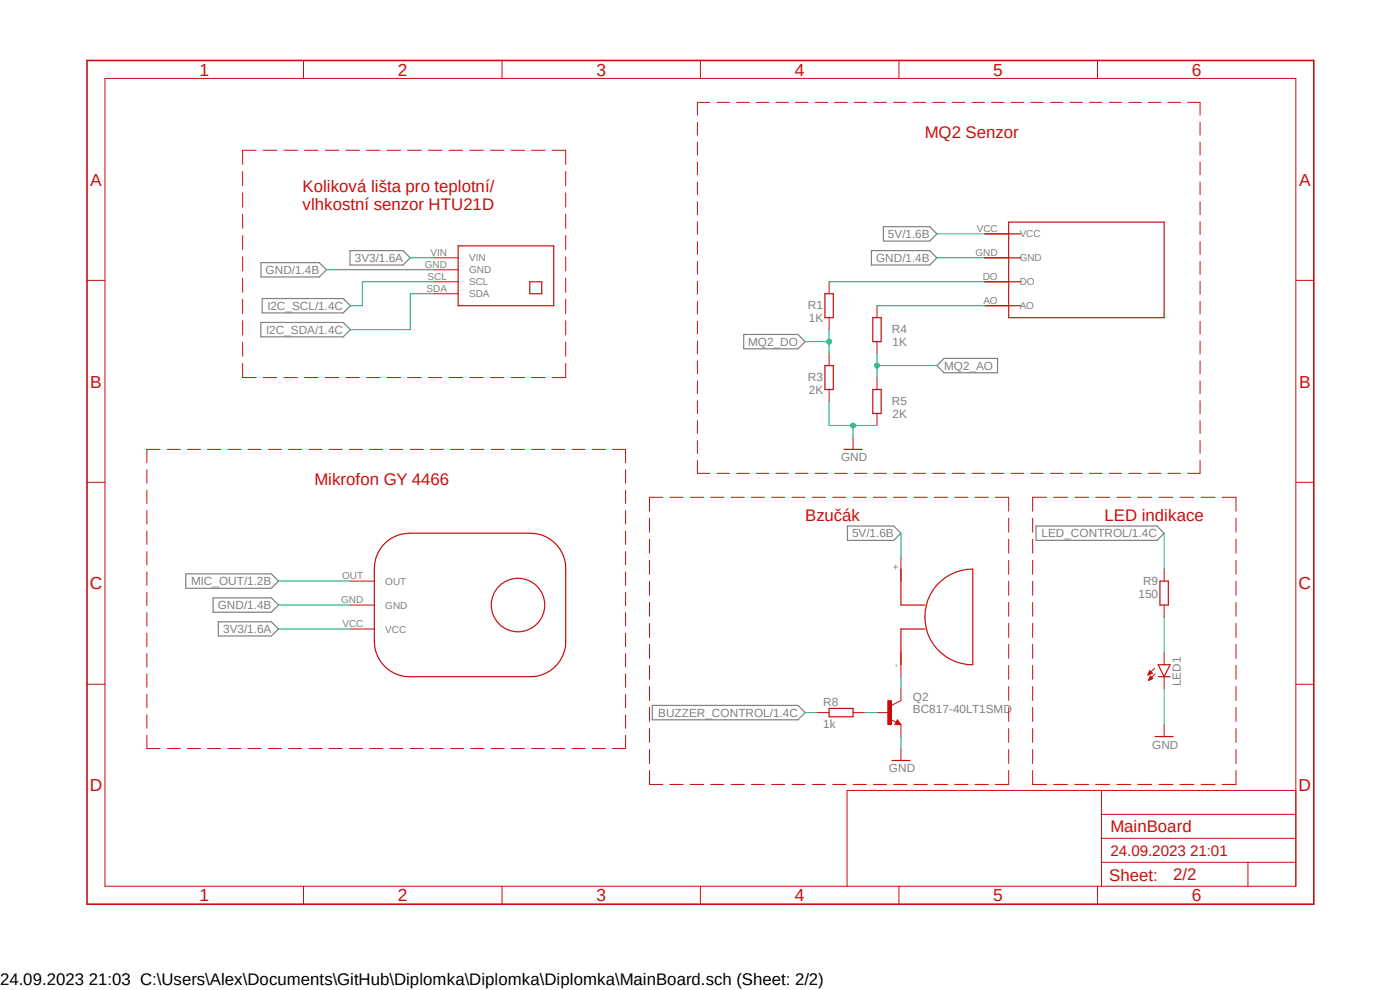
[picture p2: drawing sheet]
<svg xmlns="http://www.w3.org/2000/svg" width="297mm" height="210mm" viewBox="0 0 297 210" stroke-linecap="round" stroke-linejoin="round" font-family="sans-serif">
<path d="M17.9 12.5l261.2 179.9M279.1 12.5l-261.2 179.9" fill="none" stroke="#fff" stroke-width=".21"/>
<g fill="none" stroke="#808080" stroke-width=".25">
<path d="M55.4 55.7h12.3l1.6 1.5-1.6 1.6h-12.3zM74.3 53.2h11.2l1.5 1.5-1.5 1.5h-11.2zM184.9 53.2h12.3l1.6 1.5-1.6 1.5h-12.3zM187.4 48.1h9.8l1.6 1.5-1.6 1.5h-9.8zM55.3 68.4h17.5l1.5 1.5-1.5 1.6h-17.5zM55.6 63.3h17.2l1.5 1.6-1.5 1.5h-17.2zM157.8 71h11.5l1.5 1.5-1.5 1.5h-11.5zM198.8 77.6l1.5-1.6h11.3v3.1h-11.3zM179.8 111.6h9.8l1.5 1.5-1.5 1.5h-9.8zM219.8 111.6h25.6l1.6 1.5-1.6 1.5h-25.6zM39.4 121.8h18.2l1.5 1.5-1.5 1.5h-18.2zM45.2 126.8h12.4l1.5 1.6-1.5 1.5h-12.4z"/>
<path d="M46.3 131.9h11.3l1.5 1.5-1.5 1.5h-11.3zM138.4 149.6h30.9l1.5 1.6-1.5 1.5h-30.9z"/>
</g>
<g fill="none" stroke="#c90d0c" stroke-width=".21">
<path d="M22.3 16.6h252.6v171.4h-252.6zM64.4 12.8v3.8M106.5 12.8v3.8M148.6 12.8v3.8M190.7 12.8v3.8M232.8 12.8v3.8M51.5 36.4v3M54.4 31.9h-2.9v3M55.8 31.9h2.9M60.2 31.9h2.9M64.6 31.9h2.9M69 31.9h2.9"/>
<path d="M73.4 31.9h2.8M77.8 31.9h2.8M82.1 31.9h2.9M86.5 31.9h2.9M90.9 31.9h2.9M95.2 31.9h2.9M99.7 31.9h2.8M104 31.9h2.9M108.4 31.9h2.9M112.8 31.9h2.9M117.1 31.9h2.9v3M120 36.4v3"/>
<path d="M148 26v2.7M148 30.1v2.8M148 34.4v2.7M148 38.6v2.7M150.6 21.7h-2.6v2.7M152.1 21.7h2.7M156.3 21.7h2.7M160.4 21.7h2.7M164.6 21.7h2.7M168.7 21.7h2.7M172.9 21.7h2.7M177.1 21.7h2.6"/>
<path d="M181.2 21.7h2.7M185.4 21.7h2.6M189.6 21.7h2.6M193.7 21.7h2.7M197.9 21.7h2.6M202 21.7h2.7M206.2 21.7h2.7M210.4 21.7h2.6M214.5 21.7h2.7M218.7 21.7h2.6M222.8 21.7h2.7M227 21.7h2.7"/>
<path d="M231.1 21.7h2.7M235.3 21.7h2.7M239.5 21.7h2.6M243.6 21.7h2.7M247.8 21.7h2.6M252 21.7h2.6v2.7M254.6 26v2.7M254.6 30.1v2.8M254.6 34.4v2.7M254.6 38.6v2.7M18.5 59.5h3.8M51.5 40.9v3"/>
<path d="M51.5 45.4v3M51.5 50v3M51.5 54.5v3M51.5 59v3M120 40.9v3M120 45.4v3M120 50v3M120 54.5v3M120 59v3M148 42.8v2.8M148 47v2.7M148 51.3v2.7"/>
<path d="M148 55.5v2.7M148 59.7v2.7M175.9 59.8v2.5M208.9 49.6h5.1M208.9 54.7h5.1M208.9 59.8h5.1M254.6 42.8v2.8M254.6 47v2.7M254.6 51.3v2.7M254.6 55.5v2.7M254.6 59.7v2.7M274.9 59.5h3.8"/>
<path d="M51.5 63.5v3M51.5 68v3.1M51.5 72.6v3M51.5 77.1v3h2.9M120 63.5v3M120 68v3.1M120 72.6v3M120 77.1v3h-2.9M148 63.9v2.7M148 68.2v2.7M148 72.3v2.8M148 76.6v2.7"/>
<path d="M175.9 67.4v2.5M175.9 75v2.6M186.1 64.9v2.5M186.1 72.5v2.5M208.9 64.9h5.1M254.6 63.9v2.7M254.6 68.2v2.7M254.6 72.3v2.8M254.6 76.6v2.7M31.2 99.7v2.8M34 95.3h-2.8v2.9M35.5 95.3h2.8"/>
<path d="M39.8 95.3h2.7M44 95.3h2.8M48.3 95.3h2.8M52.6 95.3h2.8M55.8 80.1h2.9M56.9 95.3h2.8M60.2 80.1h2.9M61.2 95.3h2.8M64.6 80.1h2.9M65.5 95.3h2.8M69 80.1h2.9M69.8 95.3h2.8"/>
<path d="M73.4 80.1h2.8M74.1 95.3h2.8M77.8 80.1h2.8M78.4 95.3h2.8M82.1 80.1h2.9M82.7 95.3h2.8M86.5 80.1h2.9M87 95.3h2.8M90.9 80.1h2.9M91.3 95.3h2.8M95.2 80.1h2.9M95.6 95.3h2.8"/>
<path d="M99.7 80.1h2.8M99.9 95.3h2.8M104 80.1h2.9M104.2 95.3h2.8M108.4 80.1h2.9M108.5 95.3h2.8M112.8 80.1h2.9M112.8 95.3h2.8M117.1 95.3h2.7M121.3 95.3h2.8M125.6 95.3h2.8M129.9 95.3h2.8v2.9"/>
<path d="M132.7 99.7v2.8M148 80.8v2.7M148 85v2.8M148 89.2v2.7M148 93.5v2.7M148 97.7v2.7h2.6M175.9 82.6v2.6M181 92.8v2.5M186.1 80.1v2.5M186.1 87.7v2.6M254.6 80.8v2.7M254.6 85v2.8"/>
<path d="M254.6 89.2v2.7M254.6 93.5v2.7M254.6 97.7v2.7h-2.6M18.5 102.3h3.8M31.2 104v2.8M31.2 108.3v2.9M31.2 112.6v2.9M31.2 117v2.8M132.7 104v2.8M132.7 108.3v2.9M132.7 112.6v2.9M132.7 117v2.8"/>
<path d="M137.8 109.9v3M137.8 114.4v2.9M137.8 118.9v2.9M140.6 105.5h-2.8v3M142.1 105.5h2.8M146.4 105.5h2.9M150.7 105.5h2.9M152.1 100.4h2.7M155.1 105.5h2.8M156.3 100.4h2.7M159.4 105.5h2.8M160.4 100.4h2.7"/>
<path d="M163.7 105.5h2.8M164.6 100.4h2.7M168 105.5h2.8M168.7 100.4h2.7M172.3 105.5h2.8M172.9 100.4h2.7M176.7 105.5h2.8M177.1 100.4h2.6M181 105.5h2.8M181.2 100.4h2.7M185.3 105.5h2.8M185.4 100.4h2.6"/>
<path d="M189.6 100.4h2.6M189.6 105.5h2.8M191.1 118.2v5.1M193.7 100.4h2.7M193.9 105.5h2.8M197.9 100.4h2.6M198.2 105.5h2.8M202 100.4h2.7M202.5 105.5h2.9M206.2 100.4h2.7M206.8 105.5h2.9M210.4 100.4h2.6"/>
<path d="M211.2 105.5h2.8v3M214 109.9v3M214 114.4v2.9M214 118.9v2.9M214.5 100.4h2.7M218.7 100.4h2.6M219.1 109.9v3M219.1 114.4v2.9M219.1 118.9v2.9M222 105.5h-2.9v3M222.8 100.4h2.7M223.5 105.5h3"/>
<path d="M227 100.4h2.7M228 105.5h3M231.1 100.4h2.7M232.5 105.5h2.9M235.3 100.4h2.7M236.9 105.5h3M239.5 100.4h2.6M241.4 105.5h2.9M243.6 100.4h2.7M245.9 105.5h2.9M247.8 100.4h2.6M250.3 105.5h3"/>
<path d="M254.8 105.5h3M259.2 105.5h3v3M262.2 109.9v3M262.2 114.4v2.9M262.2 118.9v2.9M274.9 102.3h3.8M31.2 121.3v2.9M31.2 125.6v2.9M31.2 130v2.8M31.2 134.3v2.9M31.2 138.6v2.9M74.3 128.4h5.1"/>
<path d="M74.3 123.3h5.1M74.3 133.4h5.1M132.7 121.3v2.9M132.7 125.6v2.9M132.7 130v2.8M132.7 134.3v2.9M132.7 138.6v2.9M137.8 123.3v3M137.8 127.8v2.9M137.8 132.2v3M137.8 136.7v3M191.1 138.5v5.1"/>
<path d="M214 123.3v3M214 127.8v2.9M214 132.2v3M214 136.7v3M219.1 123.3v3M219.1 127.8v2.9M219.1 132.2v3M219.1 136.7v3M262.2 123.3v3M262.2 127.8v2.9M262.2 132.2v3M262.2 136.7v3"/>
<path d="M18.5 145.2h3.8M31.2 143v2.8M31.2 147.3v2.9M31.2 151.6v2.9M31.2 156v2.8h2.8M35.5 158.8h2.8M39.8 158.8h2.7M44 158.8h2.8M48.3 158.8h2.8M52.6 158.8h2.8M56.9 158.8h2.8M61.2 158.8h2.8"/>
<path d="M65.5 158.8h2.8M69.8 158.8h2.8M74.1 158.8h2.8M78.4 158.8h2.8M82.7 158.8h2.8M87 158.8h2.8M91.3 158.8h2.8M95.6 158.8h2.8M99.9 158.8h2.8M104.2 158.8h2.8M108.5 158.8h2.8M112.8 158.8h2.8"/>
<path d="M117.1 158.8h2.7M121.3 158.8h2.8M125.6 158.8h2.8M132.7 143v2.8M132.7 147.3v2.9M132.7 151.6v2.9M132.7 156v2.8h-2.8M137.8 141.2v2.9M137.8 145.6v3M137.8 150.1v2.9M137.8 154.6v2.9M137.8 159v3"/>
<path d="M188.9 152.6l1.2 .6M190.4 152.7l.7 1h-1.2zM191.1 148.6l-2 1M214 141.2v2.9M214 145.6v3M214 150.1v2.9M214 154.6v2.9M214 159v3M219.1 141.2v2.9M219.1 145.6v3M219.1 150.1v2.9M219.1 154.6v2.9"/>
<path d="M219.1 159v3M262.2 141.2v2.9M262.2 145.6v3M262.2 150.1v2.9M262.2 154.6v2.9M262.2 159v3M274.9 145.2h3.8M137.8 163.4v3h2.8M142.1 166.4h2.8M146.4 166.4h2.9M150.7 166.4h2.9M155.1 166.4h2.8"/>
<path d="M159.4 166.4h2.8M163.7 166.4h2.8M168 166.4h2.8M172.3 166.4h2.8M176.7 166.4h2.8M181 166.4h2.8M185.3 166.4h2.8M189.6 166.4h2.8M193.9 166.4h2.8M198.2 166.4h2.8M202.5 166.4h2.9M206.8 166.4h2.9"/>
<path d="M214 163.4v3h-2.8M219.1 163.4v3h2.9M223.5 166.4h3M228 166.4h3M232.5 166.4h2.9M233.7 167.7v20.3M233.7 177.8h41.2M233.7 172.8h41.2M236.9 166.4h3M241.4 166.4h2.9M245.9 166.4h2.9M250.3 166.4h3"/>
<path d="M254.8 166.4h3M262.2 163.4v3h-3M274.9 167.7h-95.2v20.3M64.4 188v3.8M106.5 188v3.8M148.6 188v3.8M190.7 188v3.8M232.8 188v3.8M233.7 182.9h41.2M264.8 182.9v5.1"/>
</g>
<path d="M18.5 12.8h260.2v179h-260.2z" fill="none" stroke="#c90d0c" stroke-width=".34"/>
<g fill="none" stroke="#c90d0c" stroke-width=".25">
<path d="M208.9 59.8h7.6M208.9 54.7h7.6M208.9 49.6h7.6M214 47.1h33v20.3h-33zM175 62.3h1.8v5.1h-1.8zM175 77.6h1.8v5h-1.8zM185.2 67.4h1.7v5.1h-1.7zM208.9 64.9h7.6M179.1 95.3h3.8M185.2 82.6h1.7v5.1h-1.7zM81.2 115.7a7.5 7.5 0 0 1 5.7-2.6h25.6a7.5 7.5 0 0 1 7.5 7.5v15.5a7.5 7.5 0 0 1-7.5 7.5h-25.6a7.5 7.5 0 0 1-7.5-7.5v-15.5a7.4 7.4 0 0 1 1.8-4.9zM191.1 120.7v7.7h5.1"/>
<path d="M196.2 133.4h-5.1v7.6M198.8 124.1a10.1 10.1 0 0 1 7.6-3.4v20.3a10.1 10.1 0 0 1-9.3-6 10.1 10.1 0 0 1 1.7-10.9zM190.4 153.2l.1 .3h-.4l.3-.5 .5 .6h-.8"/>
<circle cx="109.9" cy="128.4" r="5.7"/>
</g>
<path d="M188.3 148.6h.8v5.1h-.8z" fill-rule="evenodd" fill="#c90d0c"/>
<g fill="none" stroke="#c90d0c" stroke-width=".21">
<path d="M92.1 59.8h5.1M92.1 57.2h5.1M92.1 54.7h5.1M92.1 62.3h5.1M247 120.7v2.6M247 128.4v2.5M247 138.5v2.5M173.4 151.2h2.5M181 151.2h2.5M186.1 151.2h2.5M188.3 148.6h.8v5.1h-.8zM191.1 146.1v2.5"/>
<path d="M191.1 153.7v2.6M191.1 158.8v2.5M243.6 143.2h.1M243.6 143.1h.2M243.6 143h.4M243.7 142.9h.5M243.7 142.8h.7M243.7 144.3l.1 .1M243.7 144.2h.2M243.8 142.7h.6M243.8 144.1h.3M243.8 142.6h.5"/>
<path d="M243.8 144.1h.5M243.8 142.5h.4M243.8 144h.7M243.9 142.5h.2M243.9 143.9h.6M243.9 142.3l.5 .5-.9 .4zM243.9 142.4h.1M243.9 143.8h.5M244 143.7h.3M244 143.6h.3M244.1 143.4l.5 .5-.9 .4zM244.1 143.5h.1"/>
<path d="M244.9 141.8l-1.4 1.4M245.1 142.9l-1.4 1.4M247 143.6v2.5M247 153.7v2.6"/>
</g>
<path d="M97.2 52.2h20.3v12.7h-20.3zM112.4 59.8h2.5v2.5h-2.5zM246.1 123.3h1.8v5.1h-1.8zM175.9 150.3h5.1v1.8h-5.1zM245.1 156.3h3.8M245.7 141h2.5l-1.2 2.6zM245.7 143.6h2.5M189.2 161.3h3.8" fill="none" stroke="#c90d0c" stroke-width=".25"/>
<path d="M87 54.7h5.1M198.8 54.7h10.1M175.9 85.2v5.1h10.2M181 90.3v2.5M59.1 133.4h15.2" fill="none" stroke="#0dab76" stroke-width=".21"/>
<circle cx="181" cy="90.3" r=".51" fill="#0dab76"/>
<g fill="none" stroke="#0dab76" stroke-width=".21">
<path d="M69.3 57.2h22.8M175.9 59.8h33M170.8 72.5h5.1M175.9 69.9v5.1M186.1 64.9h22.8M59.1 128.4h15.2M191.1 156.3v2.5M247 146.1v7.6"/>
<circle cx="181" cy="90.3" r=".51"/>
</g>
<circle cx="175.9" cy="72.5" r=".51" fill="#0dab76"/>
<g fill="none" stroke="#0dab76" stroke-width=".21">
<path d="M186.1 75v5.1M186.1 77.6h12.7"/>
<circle cx="175.9" cy="72.5" r=".51"/>
</g>
<circle cx="186.1" cy="77.6" r=".51" fill="#0dab76"/>
<g fill="none" stroke="#0dab76" stroke-width=".21">
<path d="M92.1 59.8h-15.2v5.1h-2.6M198.8 49.6h10.1M92.1 62.3h-5.1v7.6h-12.7M191.1 113.1v5.1M247 113.1v7.6M59.1 123.3h15.2M247 130.9v7.6M170.8 151.2h2.6M183.5 151.2h2.6M191.1 143.6v2.5"/>
<circle cx="186.1" cy="77.6" r=".51"/>
</g>
<g font-size="3.7" fill="#c90d0c">
<text x="42.3" y="16">1</text>
<text x="84.4" y="16">2</text>
<text x="126.5" y="16">3</text>
<text x="168.7" y="16">4</text>
<text x="210.7" y="16">5</text>
<text x="252.9" y="16">6</text>
<text x="19.1" y="39.4">A</text>
<text x="275.6" y="39.4">A</text>
<text x="19.1" y="82.2">B</text>
<text x="275.6" y="82.2">B</text>
<text x="19" y="125.1">C</text>
<text x="275.5" y="125.1">C</text>
<text x="19" y="167.9">D</text>
<text x="275.5" y="167.9">D</text>
<text x="42.3" y="191.2">1</text>
<text x="84.4" y="191.2">2</text>
<text x="126.5" y="191.2">3</text>
<text x="168.7" y="191.2">4</text>
<text x="210.7" y="191.2">5</text>
<text x="252.9" y="191.2">6</text>
</g>
<g font-size="3.6" fill="#c90d0c">
<text x="196.2" y="29.3">MQ2 Senzor</text>
<text x="64.2" y="40.8">Koliková lišta pro teplotní/</text>
<text x="64.2" y="44.6">vlhkostní senzor HTU21D</text>
<text x="66.7" y="103">Mikrofon GY 4466</text>
<text x="170.8" y="110.6">Bzučák</text>
<text x="234.3" y="110.6">LED indikace</text>
<text x="235.6" y="176.6">MainBoard</text>
<text x="235.3" y="186.9">Sheet:</text>
<text x="248.9" y="186.7">2/2</text>
</g>
<text font-size="3.6" x="0" y="208.9">24.09.2023 21:03 C:\Users\Alex\Documents\GitHub\Diplomka\Diplomka\Diplomka\MainBoard.sch (Sheet: 2/2)</text>
<text font-size="3.2" fill="#c90d0c" x="235.6" y="181.7">24.09.2023 21:01</text>
<g font-size="2.5" fill="#808080">
<text x="188.4" y="50.5">5V/1.6B</text>
<text x="56.3" y="58.1">GND/1.4B</text>
<text x="75.3" y="55.6">3V3/1.6A</text>
<text x="185.8" y="55.6">GND/1.4B</text>
<text x="56.7" y="65.7">I2C_SCL/1.4C</text>
<text x="171.4" y="65.6">R1</text>
<text x="56.5" y="70.8">I2C_SDA/1.4C</text>
<text x="171.6" y="68.4">1K</text>
<text x="189.2" y="70.7">R4</text>
<text x="158.7" y="73.4">MQ2_DO</text>
<text x="189.4" y="73.5">1K</text>
<text x="171.4" y="80.9">R3</text>
<text x="171.6" y="83.7">2K</text>
<text x="200.3" y="78.4">MQ2_AO</text>
<text x="189.2" y="85.9">R5</text>
<text x="189.4" y="88.7">2K</text>
<text x="178.4" y="97.9">GND</text>
<text x="180.8" y="114">5V/1.6B</text>
<text x="220.9" y="114">LED_CONTROL/1.4C</text>
<text x="40.6" y="124.2">MIC_OUT/1.2B</text>
<text x="242.5" y="124">R9</text>
<text x="46.2" y="129.2">GND/1.4B</text>
<text x="241.5" y="126.8">150</text>
<text x="47.3" y="134.3">3V3/1.6A</text>
<text x="174.6" y="149.7">R8</text>
<text x="193.7" y="148.6">Q2</text>
<text x="250.5" y="145.6" transform="rotate(-90 250.5 145.6)">LED1</text>
<text x="139.7" y="152.1">BUZZER_CONTROL/1.4C</text>
<text x="174.6" y="154.5">1k</text>
<text x="193.7" y="151.2">BC817-40LT1SMD</text>
<text x="244.4" y="158.8">GND</text>
<text x="188.6" y="163.9">GND</text>
</g>
<g font-size="2.1" fill="#808080">
<text x="207.2" y="49.3">VCC</text>
<text x="216.3" y="50.4">VCC</text>
<text x="90.1" y="56.9">GND</text>
<text x="90.7" y="59.4">SCL</text>
<text x="91.3" y="54.4">VIN</text>
<text x="99.5" y="58">GND</text>
<text x="99.5" y="55.5">VIN</text>
<text x="207" y="54.4">GND</text>
<text x="208.5" y="59.4">DO</text>
<text x="216.3" y="55.5">GND</text>
<text x="90.5" y="62">SDA</text>
<text x="99.5" y="63.1">SDA</text>
<text x="99.5" y="60.5">SCL</text>
<text x="208.6" y="64.5">AO</text>
<text x="216.3" y="60.5">DO</text>
<text x="216.3" y="65.6">AO</text>
<text x="72.6" y="122.9">OUT</text>
<text x="81.7" y="124">OUT</text>
<text x="190.8" y="120.9" transform="rotate(-90 190.8 120.9)">+</text>
<text x="72.4" y="128">GND</text>
<text x="81.7" y="129.1">GND</text>
<text x="72.6" y="133.1">VCC</text>
<text x="81.7" y="134.2">VCC</text>
<text x="190.8" y="141.6" transform="rotate(-90 190.8 141.6)">-</text>
</g>
</svg>
